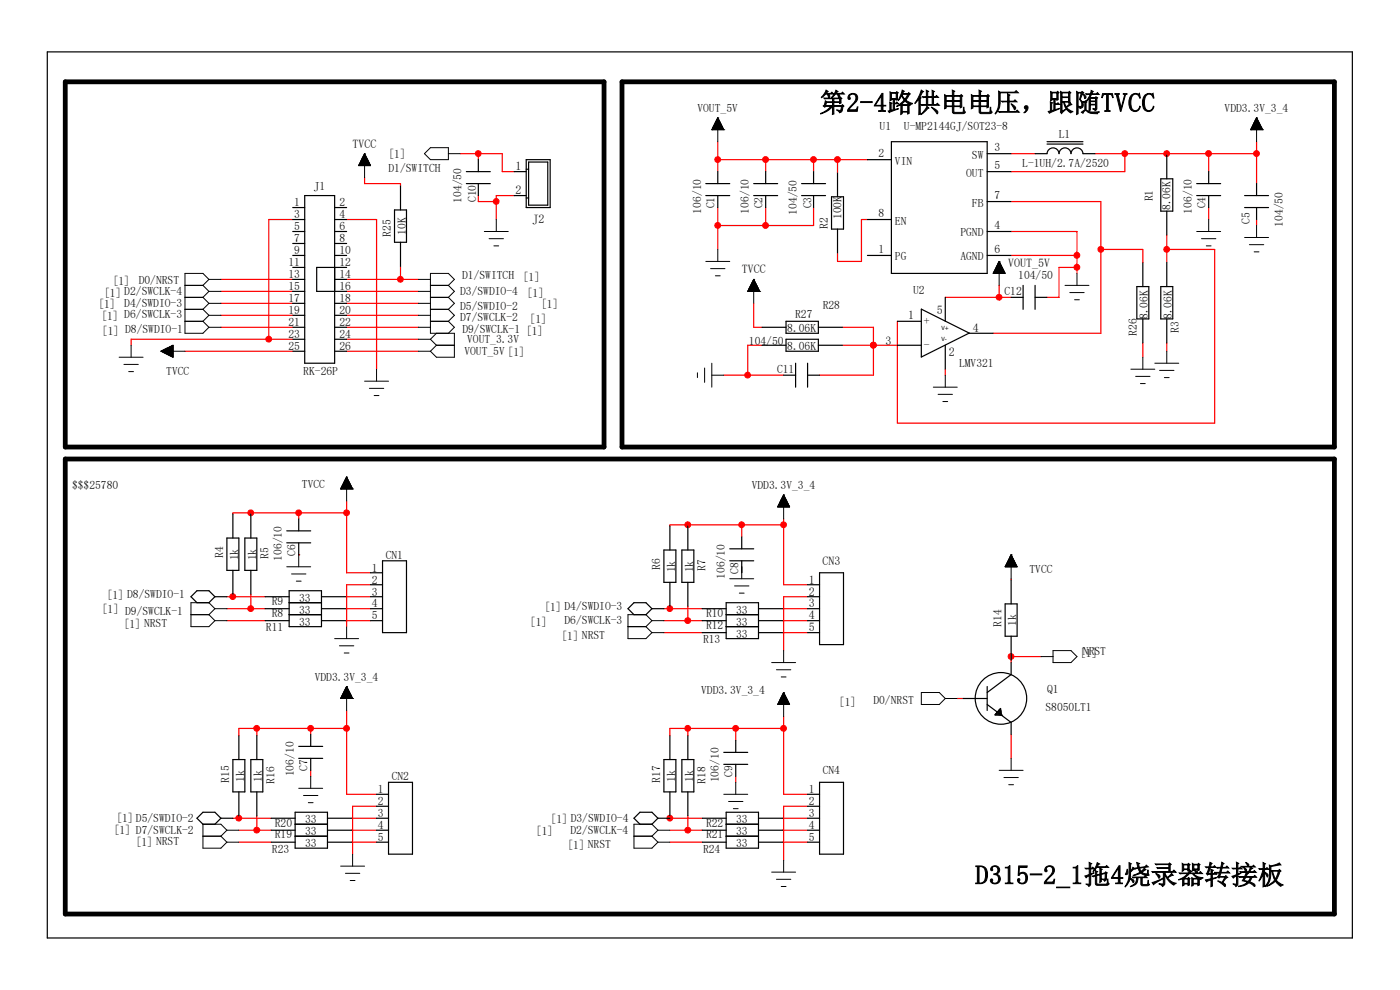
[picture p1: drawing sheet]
<svg xmlns="http://www.w3.org/2000/svg" width="297mm" height="210mm" viewBox="0 0 297 210" stroke-linecap="round" stroke-linejoin="round" font-family="sans-serif">
<g fill="none" stroke="#f00" stroke-width=".25">
<path d="M77.3 37.7v1.2h7.7v.6M97.7 32.6h8.9v3.8h2.5M101.5 32.6v1.3M152.3 33.9h31.7M152.3 30.1v6.3M162.4 33.9v2.5M172.6 33.9v2.5M177.7 33.9v2.8M214.5 32.6h5.1M232.3 32.6h34.3M238.6 32.6v3.8h-24.1M247.5 32.6v.3"/>
<path d="M256.4 32.6v3.8M266.6 30.1v8.8M46.9 59.3h15.2M62.1 46.6h-5.1v25.4M73.5 59.3h15.3M73.5 46.6h6.4v31.7M85 56.5v2.8M101.5 41.5v1.3h3.8M109.1 41.5h-3.8v5.1M152.3 44v8.9M162.4 44v3.8M172.6 44v3.8h-20.3"/>
<path d="M184 46.6h-1.2v8.9h-5.1v-1.8M214.5 42.8h19.1v27.9h-22.9M214.5 49.1h14v8.9M214.5 54.2h14M228.5 56.7h-3.8v6.4h-2.6M233.6 52.9h8.8v2.8M247.5 49.9v5.8M247.5 52.9h10.2v36.8h-67.3v-21.5M256.4 44v2.6M266.6 46.6v1.2M39.2 74.5h22.9M46.9 69.4h15.2"/>
<path d="M46.9 64.3h15.2M46.9 66.9h15.2M46.9 61.8h15.2M62.1 72h-34.3v1.2M73.5 72h15.3M73.5 69.4h15.3M73.5 64.3h15.3M73.5 74.5h15.3M73.5 66.9h15.3M73.5 61.8h15.3M153.5 79.6h12.7M159.9 64.3v5.1h1.8"/>
<path d="M161.7 73.2h-3.1v6.4M178.7 69.4h6.6v10.2h-11.4M178.7 73.2h11.7M185.3 73.2h.1M200.5 78.3v1.3M200.5 63.1h14M212 60.5v2.6M242.4 72.7v3.1M247.5 72.7v1.8M53.2 108.8v.3M63.4 117.7h.1M63.4 108.8v1.3"/>
<path d="M73.5 106.3v15.2h5.1M73.5 108.8h-24.1v.3M145.9 111.3v.3M157.4 111.3v2.6M166.2 110.1v13.9h5.1M166.2 111.3h-24.1v.3M48.1 126.6h8.2M48.1 129.1h8.2M48.1 131.7h8.2M49.4 126.1v.5M53.2 126.1v3M73.3 126.6h5.3"/>
<path d="M73.3 129.1h5.3M73.3 131.7h5.3M78.6 124h-5.1v8.9M140.8 129.1h8.2M140.8 134.2h8.2M140.8 131.7h8.2M142.1 128.6v.5M145.9 128.6v3.1M157.4 120.2v1.3M166 129.1h5.3M166 134.2h5.3M166 131.7h5.3"/>
<path d="M171.3 126.6h-5.1v11.4M214.5 122.8v.2M220.9 139.3h-6.4v1.2M54.5 154.5v1.5M65.9 154.5v1.3M73.5 150.7v17.8h6.4M73.5 154.5h-22.8v1.5M145.9 154.5v1.5M156.1 154.5v2.6M166.2 152v16.5h5.1M166.2 154.5h-24.1v1.5M203.1 148.2h1.2"/>
<path d="M214.5 155.8v5.1M49.4 173.6h8.1M50.7 178.6h6.8M50.7 176.1h6.8M50.7 173.1v.5M54.5 173.1v3M65.9 163.4v1.3M74.5 173.6h5.4M74.5 178.6h5.4M74.5 176.1h5.4M79.9 171h-5.1v10.2M142.1 173.6h.1"/>
<path d="M142.1 173.1v.5M142.1 173.6h6.9M142.1 178.6h6.9M142.1 176.1h6.9M145.9 173.1v3M156.1 164.7v1.2M166 173.6h5.3M166 178.6h5.3M166 176.1h5.3M171.3 171h-5.1v11.5"/>
</g>
<g fill="#f00" stroke="#f00" stroke-width=".21">
<circle cx="172.6" cy="33.8" r=".61"/>
<circle cx="162.4" cy="33.8" r=".61"/>
<circle cx="162.4" cy="47.8" r=".61"/>
<circle cx="238.6" cy="32.6" r=".61"/>
<circle cx="228.5" cy="54.2" r=".61"/>
<circle cx="152.3" cy="33.8" r=".61"/>
<circle cx="152.3" cy="47.8" r=".61"/>
<circle cx="247.5" cy="32.6" r=".61"/>
<circle cx="266.6" cy="32.6" r=".61"/>
<circle cx="256.4" cy="32.6" r=".61"/>
<circle cx="177.7" cy="33.8" r=".61"/>
<circle cx="57" cy="71.9" r=".61"/>
<circle cx="214.5" cy="139.3" r=".61"/>
<circle cx="145.9" cy="131.6" r=".61"/>
<circle cx="142.1" cy="129.1" r=".61"/>
<circle cx="145.9" cy="111.3" r=".61"/>
<circle cx="166.2" cy="111.3" r=".61"/>
<circle cx="53.2" cy="129.1" r=".61"/>
<circle cx="49.4" cy="126.6" r=".61"/>
<circle cx="53.2" cy="108.8" r=".61"/>
<circle cx="73.5" cy="108.8" r=".61"/>
<circle cx="54.5" cy="176.1" r=".61"/>
<circle cx="50.7" cy="173.5" r=".61"/>
<circle cx="54.5" cy="154.5" r=".61"/>
<circle cx="73.5" cy="154.5" r=".61"/>
<circle cx="145.9" cy="176.1" r=".61"/>
<circle cx="142.1" cy="173.5" r=".61"/>
<circle cx="145.9" cy="154.5" r=".61"/>
<circle cx="166.2" cy="154.5" r=".61"/>
<circle cx="63.4" cy="108.8" r=".61"/>
<circle cx="65.9" cy="154.5" r=".61"/>
<circle cx="157.3" cy="111.3" r=".61"/>
<circle cx="156.1" cy="154.5" r=".61"/>
<circle cx="84.9" cy="59.2" r=".61"/>
<circle cx="101.5" cy="32.6" r=".61"/>
<circle cx="105.3" cy="42.7" r=".61"/>
<circle cx="233.5" cy="52.9" r=".61"/>
<circle cx="247.5" cy="52.9" r=".61"/>
<circle cx="185.3" cy="73.2" r=".61"/>
<circle cx="158.6" cy="79.6" r=".61"/>
<circle cx="211.9" cy="63.1" r=".61"/>
<circle cx="228.5" cy="56.7" r=".61"/>
</g>
<g fill="none" stroke="#000" stroke-width=".25">
<path d="M10 11h276.9v188h-276.9zM85 39.5v5M98.9 36.4h5.1M98.9 38.9h5.1M101.5 33.9v2.5M101.5 38.9v2.6M109.1 36.4h2.5M111.6 33.9h5.1v10.1h-5.1zM111.6 35.9h.5M112.1 34.4h4.1v9.1h-4.1zM149.7 38.9h5.1M152.3 36.4v2.5"/>
<path d="M159.9 38.9h5.1M162.4 36.4v2.5M170.1 38.9h5M172.6 36.4v2.5M177.7 36.7v5M184 33.9h5.1M189.1 30.1h20.3v27.9h-20.3zM209.4 32.6h5.1M209.4 36.4h5.1M219.6 32.6h2.5M222.1 32.6a1.27 1.27 0 0 1 1.3-1.2 1.27 1.27 0 0 1 1.3 1.2M222.1 30.1h7.6"/>
<path d="M222.1 30.6h7.6M224.7 32.6a1.27 1.27 0 0 1 1.2-1.2 1.27 1.27 0 0 1 1.3 1.2M227.2 32.6a1.27 1.27 0 0 1 1.3-1.2 1.27 1.27 0 0 1 1.2 1.2h2.6M246.3 37.9h2.5v6.9h-2.5zM247.5 32.9v5M253.9 38.9h5.1M256.4 36.4v2.5M266.6 38.9v2.6M62.1 56.7h2.5M62.1 44h2.5M62.1 46.6h2.5M62.1 49.1h2.5"/>
<path d="M62.1 51.6h2.5M62.1 54.2h2.5M62.1 59.3h2.5M64.6 41.5h6.4v35.5h-6.4zM71 44h2.5M71 46.6h2.5M71 49.1h2.5M71 51.6h2.5M71 54.2h2.5M71 59.3h2.5M73.5 56.7h-6.3v5.1h6.3M83.7 44.5h2.5v6.9h-2.5z"/>
<path d="M85 51.4v5.1M109.1 41.5h2.5M111.6 42h.5M149.7 41.5h5.1M152.3 41.5v2.5M159.9 41.5h5.1M162.4 41.5v2.5M170.1 41.5h5M172.6 41.5v2.5M176.4 41.7h2.5v6.9h-2.5zM177.7 48.6v5.1M184 46.6h5.1"/>
<path d="M184 54.2h5.1M209.4 49.1h5.1M209.4 54.2h5.1M209.4 42.8h5.1M242.4 55.7v5.1M247.5 44.8v5.1M247.5 55.7v5.1M253.9 41.5h5.1M256.4 41.5v2.5M264 41.5h5.1M264 44h5.1M266.6 44v2.6"/>
<path d="M62.1 61.8h2.5M62.1 64.3h2.5M62.1 66.9h2.5M62.1 69.4h2.5M62.1 72h2.5M62.1 74.5h2.5M71 64.3h2.5M71 66.9h2.5M71 69.4h2.5M71 72h2.5M71 74.5h2.5M161.7 69.4h5.1"/>
<path d="M161.7 73.2h5.1M166.2 79.6h2.6M166.8 72h6.8v2.5h-6.8zM166.8 68.2h6.8v2.5h-6.8zM168.8 77v5.1M171.3 77v5.1M171.3 79.6h2.6M173.6 69.4h5.1M173.6 73.2h5.1M190.4 68.2h5.1M190.4 73.2h5.1M195.5 65.6l10.1 5.1-10.1 5z"/>
<path d="M200.5 63.1v5.1M200.5 73.2v5.1M205.6 70.7h5.1M214.5 63.1h2.5M217 60.5v5.1M219.6 60.5v5.1M219.6 63.1h2.5M241.2 60.8h2.5v6.8h-2.5zM242.4 67.6v5.1M246.3 60.8h2.5v6.8h-2.5zM247.5 67.6v5.1M48.1 114.1h2.6v6.9h-2.6z"/>
<path d="M49.4 109.1v5M51.9 114.1h2.6v6.9h-2.6zM53.2 109.1v5M60.8 112.6h5.1M60.8 115.1h5.1M63.4 110.1v2.5M63.4 115.1v2.6M81.2 119h5v15.2h-5zM140.8 116.7h2.6v6.8h-2.6zM142.1 111.6v5.1M144.7 116.7h2.5v6.8h-2.5zM145.9 111.6v5.1"/>
<path d="M154.8 119h5.1M154.8 116.4h5.1M157.4 113.9v2.5M157.4 119v2.5M40.5 126.6l1.3-1.3h2.5l1.3 1.3-1.3 1.2h-2.5zM45.6 126.6h2.5M49.4 121v5.1M53.2 121v5.1M56.3 126.6h5M56.3 129.1h5M56.3 131.7h5M61.3 125.3h6.9v7.6h-6.9z"/>
<path d="M61.3 130.4h6.9M61.3 127.8h6.9M68.2 126.6h5.1M68.2 129.1h5.1M68.2 131.7h5.1M78.6 121.5h2.6M78.6 124h2.6M78.6 126.6h2.6M78.6 129.1h2.6M78.6 131.7h2.6M133.2 129.1l1.3-1.3h2.5l1.3 1.3-1.3 1.3h-2.5zM138.3 129.1h2.5"/>
<path d="M142.1 123.5v5.1M145.9 123.5v5.1M149 129.1h5.1M149 131.7h5.1M149 134.2h5.1M154.1 132.9h6.8M154.1 127.8h6.8v7.7h-6.8zM154.1 130.4h6.8M160.9 129.1h5.1M160.9 131.7h5.1M160.9 134.2h5.1M171.3 124h2.6"/>
<path d="M171.3 126.6h2.6M171.3 129.1h2.6M171.3 131.7h2.6M171.3 134.2h2.6M173.9 121.5h5v15.2h-5zM213.2 128.1h2.6v6.9h-2.6zM214.5 123v5.1M214.5 135v5M50.7 156v5.1M54.5 156v5.1M63.4 158.3h5.1M65.9 155.8v2.5"/>
<path d="M142.1 156v5.1M145.9 156v5.1M153.5 159.6h5.1M156.1 157.1v2.5M204.3 148.2h5.1M209.4 145.6v5.1M209.4 149.4l5.1 3.8v2.6M211.2 151.5h1.2M211.2 151.4v.3M211.5 151.2h.9M211.5 151.1v.6M211.7 151h.7"/>
<path d="M211.7 150.9v.8M211.9 150.7h.4M212 150.5v1.2M212.2 150.5h.1M212.2 150.3v1.4M212.3 150.3l.2 1.4-1.4-.1zM212.5 151.7h.1M214.5 140.5v2.6l-5.1 3.8M41.8 173.6l1.3-1.3h2.5l1.3 1.3-1.3 1.2h-2.5zM46.9 173.6h2.5M49.4 161.1h2.5v6.9h-2.5zM50.7 168v5.1"/>
<path d="M53.2 161.1h2.6v6.9h-2.6zM54.5 168v5.1M57.5 173.6h5.1M57.5 176.1h5.1M57.5 178.6h5.1M62.6 177.4h6.9M62.6 172.3h6.9v7.6h-6.9zM62.6 174.8h6.9M63.4 160.9h5.1M65.9 160.9v2.5M69.5 173.6h5M69.5 176.1h5"/>
<path d="M69.5 178.6h5M79.9 168.5h2.5M79.9 171h2.5M79.9 173.6h2.5M79.9 176.1h2.5M79.9 178.6h2.5M82.4 165.9h5.1v15.3h-5.1zM134.5 173.6l1.3-1.3h2.5l1.3 1.3-1.3 1.2h-2.5zM139.6 173.6h2.5M140.8 161.1h2.6v6.9h-2.6zM142.1 168v5.1M144.7 161.1h2.5v6.9h-2.5z"/>
<path d="M145.9 168v5.1M149 173.6h5.1M149 176.1h5.1M149 178.6h5.1M153.5 162.1h5.1M154.1 172.3h6.8v7.6h-6.8zM154.1 177.4h6.8M154.1 174.8h6.8M156.1 162.1v2.6M160.9 173.6h5.1M160.9 176.1h5.1M160.9 178.6h5.1"/>
<path d="M171.3 168.5h2.6M171.3 171h2.6M171.3 173.6h2.6M171.3 176.1h2.6M171.3 178.6h2.6M173.9 165.9h5v15.3h-5z"/>
<circle cx="212.3" cy="148.1" r="5.5"/>
</g>
<path d="M13.8 17.4h114.3v77.4h-114.3zM132 17.4h151.1v77.4h-151.1zM13.8 97.4h269.3v96.5h-269.3z" fill="none" stroke="#000" stroke-width="1"/>
<g fill="none" stroke="#000" stroke-width=".21">
<path d="M76.1 35.1h2.5M76.1 35v.1M76.2 35h2.3M76.2 34.9h2.3M76.3 34.7h2.1M76.3 34.6v.5M76.4 34.6h1.9M76.5 34.5h1.8M76.5 34.2h1.6M76.5 34.2v.9M76.6 34.2h1.5M76.6 34.1h1.5"/>
<path d="M76.6 34v1.1M76.7 34h1.3M76.8 33.9h1.2M76.8 33.7v1.4M76.8 33.7h1.1M76.8 33.5v1.6M76.9 33.6h.9M77 33.4h.8M77 33.3v1.8M77 33.4h.7M77 33.2h.6M77 33.1v2"/>
<path d="M77.1 33.1h.5M77.1 32.9v2.2M77.2 32.9h.3M77.3 32.9h.2v2.2M77.3 32.7v2.4M77.3 32.7h.1M77.3 32.6h.1M77.3 32.6v5.1M77.3 32.6l1.3 2.5h-2.5zM77.6 33v2.1M77.6 33.2v1.9M77.8 33.4v1.7"/>
<path d="M77.9 33.6v1.5M78 33.8v1.3M78.1 34v1.1M78.1 34.2v.9M78.2 34.4h-1.7v.7M78.3 34.4v.7M78.4 34.6v.5M78.4 34.8h-2.1l-.1 .3M78.5 34.8v.3M78.6 35v.1M90 32.6l1.3-1.3h3.8v2.6h-3.8zM95.1 32.6h2.6"/>
<path d="M151 27.5h.1M151 27.5h2.5M151.1 27.3h2.4M151.2 27.1h2.1M151.2 27.1v.4M151.3 27.1h2M151.3 27h1.9M151.3 26.8v.7M151.4 26.8h1.8M151.4 26.8h1.8v.7M151.4 26.6v.9M151.5 26.6h1.6"/>
<path d="M151.5 26.5h1.5v1M151.5 26.5v1M151.6 26.5h1.4M151.6 26.3h1.4v1.2M151.6 26.2v1.3M151.7 26.2h1.2M151.7 26.1h1.1v1.4M151.7 26v1.5M151.8 26h1M151.8 26h.9M151.8 25.8v1.7M151.9 25.8h.8"/>
<path d="M151.9 25.7h.8v1.8M151.9 25.6v1.9M152 25.6h.6M152 25.5h.5v2M152 25.4v2.1M152.1 25.4h.4M152.1 25.3h.3v2.2M152.1 25.2v2.3M152.2 25.2h.2M152.2 25.1l.1 2.4M152.2 25v2.5M152.3 25h.1"/>
<path d="M152.3 25v5.1M152.3 25l-1.3 2.5M152.3 25l1.2 2.5M152.7 25.9v1.6M153.2 26.9v.6M153.3 27.1v.4M153.4 27.3h-2.2l-.1 .2M153.5 27.3v.2M153.5 27.5h.1M265.3 27.5h.1M265.3 27.5h2.5M265.4 27.5h2.4"/>
<path d="M265.4 27.3h2.4M265.4 27.3v.2M265.5 27.3h2.2M265.5 27.1h2.2M265.5 27.1v.4M265.6 27.1h2M265.6 27h1.9M265.6 26.8v.7M265.7 26.8h1.8M265.7 26.8h1.8v.7M265.7 26.6v.9M265.8 26.6h1.6"/>
<path d="M265.8 26.5h1.5v1M265.8 26.5v1M265.9 26.5h1.4M265.9 26.3h1.4v1.2M265.9 26.2v1.3M266 26.2h1.2M266 26.1h1.2v1.4M266 26v1.5M266.1 26h1M266.1 26h.9M266.1 25.8v1.7M266.2 25.8h.8"/>
<path d="M266.2 25.7h.8v1.8M266.2 25.6v1.9M266.3 25.6h.6M266.3 25.5h.5v2M266.3 25.4v2.1M266.4 25.4h.4M266.4 25.3h.3v2.2M266.4 25.2v2.3M266.5 25.2h.2M266.5 25.1h.2v2.4M266.5 25v2.5M266.6 25h.1"/>
<path d="M266.6 25v5.1M266.6 25l-1.3 2.5M266.6 25l1.2 2.5M267 25.9v1.6M267.5 26.9v.6M267.7 27.1v.4M267.8 27.3v.2M267.8 27.5h.1M44.3 59.3l-1.2-1.3h-3.9v12.7h3.9l1.2-1.3M44.3 59.3h2.6M44.3 59.3l-1.2 1.2M88.8 59.3h2.5"/>
<path d="M102.7 49.1h5.1M103.8 50.6h3M104.8 52.2h1M105.3 46.6v2.5M149.7 55.5h5.1M150.7 57h3.1M151.8 58.5h1M152.3 52.9v2.6M159.6 60h.7v1.8M159.6 59.9v1.9M159.6 59.9h.6M159.6 59.8h.5v2"/>
<path d="M159.6 59.6v2.2M159.7 59.6h.4M159.8 59.6h.3v2.2M159.8 59.5v2.3M159.8 59.5h.2M159.9 59.4v2.4M159.9 59.3v2.5M159.9 59.3h.1M159.9 59.3v5M159.9 59.3l-1.3 2.5M159.9 59.3l1.3 2.5M210.7 58h2.5"/>
<path d="M210.7 57.8v.2M210.8 57.8h2.3M210.9 57.7h2.2M210.9 57.6v.4M210.9 57.6h2.1M210.9 57.5h2.1M210.9 57.4v.6M211 57.4h1.9M211.1 57.3h1.8M211.1 57.2v.8M211.1 57.2h1.8M211.2 57.1h1.6"/>
<path d="M211.2 57v1M211.2 57h1.5M211.2 56.9h1.5M211.2 56.8v1.2M211.3 56.8h1.3M211.4 56.7h1.2M211.4 56.6v1.4M211.4 56.6h1.1M211.5 56.5h1M211.5 56.3v1.7M211.5 56.4h.9M211.6 56.3h.8"/>
<path d="M211.6 56.2v1.8M211.6 56.2h.7M211.7 56.1h.6M211.7 56v2M211.7 56h.5M211.8 55.9h.4M211.8 55.8v2.2M211.8 55.8h.3M211.9 55.7h.2v2.3M211.9 55.5v2.5M211.9 55.6h.1M212 55.5h.1"/>
<path d="M212 55.5l1.2 2.5h-2.5M212 55.5v5M212 55.5l-1.3 2.5M212.2 55.8v2.2M212.3 56v2M212.4 56.3v1.7M212.5 56.5v1.5M212.6 56.7v1.3M212.7 56.9v1.1M212.8 57.1v.9M212.9 57.3v.7M213 57.5v.5"/>
<path d="M213.1 57.7v.3M213.2 57.9v.1M228.5 58v2.5M253.9 49.1h5.1M254.9 50.6h3M255.9 52.2h1M256.4 46.6v2.5M264 50.4h5.1M265 51.9h3.1M266.1 53.4h1M266.6 47.8v2.6M25.3 75.8h5.1"/>
<path d="M26.3 77.3h3M27.3 78.8h1M27.8 73.2v2.6M34.2 74.5h.1M34.2 74.5h5M34.2 74.5l2.5-1.3v2.6zM34.3 74.4h2.4M34.4 74.4v.2h2.3M34.5 74.3v.4M34.5 74.3h2.2M34.6 74.3v.4h2.1M34.7 74.3v.5"/>
<path d="M34.9 74.1v.7M35.1 74v1M35.3 74v1.1M35.5 73.8v1.4M35.7 73.7v1.6M35.9 73.6v1.8M36.1 73.5v2M36.3 73.4v2.2M36.5 73.3v2.4M36.7 73.3v2.4M36.7 73.4h-.3v2.2h.3M36.7 73.5h-.5v2h.5"/>
<path d="M36.7 73.6h-.7v1.8h.7M36.7 73.7h-.9v1.6h.9M36.7 73.8h-1.1v1.4h1.1M36.7 73.9h-1.3v1.2h1.3M36.7 74h-1.5v1h1.5M36.7 74.1h-1.7v.8h1.7M36.7 74.2h-1.9v.6h1.9M39.2 68.2h3.9M39.2 65.6h3.9M39.2 63.1h3.9M39.2 60.5h3.9M43.1 68.2l1.2 1.2"/>
<path d="M43.1 65.6l1.2 1.3M43.1 63.1l1.2 1.2M43.1 60.5l1.2 1.3M44.3 69.4h2.6M44.3 66.9h2.6M44.3 66.9l-1.2 1.3M44.3 64.3h2.6M44.3 64.3l-1.2 1.3M44.3 61.8h2.6M44.3 61.8l-1.2 1.3M79.9 78.3v2.6M88.8 74.5h2.5"/>
<path d="M88.8 72h2.5M88.8 69.4h2.5M88.8 66.9h2.5M88.8 64.3h2.5M88.8 61.8h2.5M91.3 72l1.3 1.2M91.3 68.2h3.8M91.3 65.6h3.8M91.3 63.1h3.8M91.3 60.5h3.8M92.6 73.2h3.8M92.6 73.2l-1.3 1.3"/>
<path d="M92.6 70.7l-1.3 1.3M95.1 60.5l1.3-1.2-1.3-1.3h-3.8v12.7h5.1v5.1h-3.8l-1.3-1.3M95.1 68.2l1.3 1.2-1.3 1.3M95.1 65.6l1.3 1.3-1.3 1.3M95.1 63.1l1.3 1.2-1.3 1.3M95.1 60.5l1.3 1.3-1.3 1.3M148 79.1v1M149.5 78.1v3M151 79.6h2.5M151 77v5.1M158.6 61.8h.1M158.6 61.8h2.6"/>
<path d="M158.7 61.7h2.4M158.7 61.8v-.2h2.4v.2M158.8 61.5h2.2M158.8 61.8v-.4h2.2v.4M158.9 61.3h2M158.9 61.8v-.6h2v.6M159 61.1h1.8M159 61h1.8v.8M159 60.9v.9M159.1 60.9h1.6M159.1 60.8h1.6v1M159.1 60.7v1.1"/>
<path d="M159.2 60.7h1.4M159.3 60.6h1.3v1.2M159.3 60.5v1.3M159.3 60.5h1.2M159.3 60.4h1.1v1.4M159.3 60.3v1.5M159.4 60.3h1M159.4 60.2h1v1.6M159.4 60.1v1.7M159.5 60.1h.8M161.2 61.8h.1M200.5 79.6v2.5"/>
<path d="M225.9 60.5h5.1M226.9 62.1h3.1M228 63.6h1M239.9 78.3h5.1M240.9 79.8h3.1M242.4 75.8v2.5M245 77h5.1M246 78.6h3M247.5 74.5v2.5M77.3 80.9h5.1M78.4 82.4h3M79.4 83.9h1"/>
<path d="M198 82.1h5.1M199 83.7h3.1M200 85.2h1M241.9 81.4h1.1M247 80.1h1M63.4 117.7v2.5M72.3 103.7h.1M72.3 103.7h2.5M72.3 103.5h2.4v.2M72.3 103.5v.2M72.4 103.5h2.3M72.5 103.4h2.1"/>
<path d="M72.6 103.2h1.9M72.6 103v.7M72.6 103h1.9M72.7 103h1.7M72.8 102.7h1.5M72.8 102.7v1M72.9 102.5h1.3M72.9 102.4v1.3M72.9 102.4h1.2M73 102.4h1.1M73 102.2v1.5M73 102.2h1"/>
<path d="M73.1 102.2h.9M73.1 102v1.7M73.1 102h.9M73.2 101.9h.7M73.2 101.8v1.9M73.2 101.9h.6M73.3 101.7h.5M73.4 101.5h.3M73.4 101.4v2.3M73.4 101.4h.2M73.5 101.2v5.1M73.5 101.3h.1"/>
<path d="M73.5 101.2h.1M73.5 101.2l-1.2 2.5M73.5 101.2l1.3 2.5M73.6 101.3v2.4M73.7 101.5v2.2M73.7 101.6h-.4v2.1M73.8 101.7v2M73.9 101.9v1.8M74 102.1v1.6M74.1 102.3v1.4M74.2 102.5v1.2M74.3 102.7v1"/>
<path d="M74.3 102.9h-1.6v.8M74.4 102.9v.8M74.5 103.1v.6M74.5 103.3h-2v.4M74.6 103.3v.4M74.8 103.7h.1M165 107.5h2.5M165 107.4l2.5 .1M165 107.4v.1M165.1 107.3h2.3M165.1 107.2h2.3v.3M165.1 107.2v.3"/>
<path d="M165.2 107.1h2.1M165.2 107h2.1v.5M165.2 107v.5M165.3 106.9h1.9M165.4 106.8h1.8v.7M165.4 106.8v.7M165.4 106.7h1.7M165.4 106.6h1.6v.9M165.4 106.6v.9M165.5 106.5h1.5M165.5 106.4h1.5v1.1M165.5 106.3v1.2"/>
<path d="M165.6 106.3h1.3M165.7 106.2h1.2v1.3M165.7 106.1v1.4M165.7 106.1h1.1M165.7 106h1.1v1.5M165.7 105.9v1.6M165.8 105.9h.9M165.9 105.8h.8v1.7M165.9 105.7v1.8M165.9 105.7h.7M165.9 105.6h.6v1.9M165.9 105.5v2"/>
<path d="M166 105.5h.5M166 105.4h.5v2.1M166 105.3v2.2M166.1 105.3h.3M166.2 105.2h.2v2.3M166.2 105.1v2.4M166.2 105.1h.1M166.2 105h.1M166.2 105v5.1M166.2 105l-1.2 2.5M166.2 105l1.3 2.5M213.4 119.8h2.2"/>
<path d="M213.5 119.6h2M213.7 119.4h1.7M213.7 119.2h1.6M213.8 119.1h1.4v1.1M213.8 119v1.2M213.9 119h1.3M213.9 118.9h1.2v1.3M213.9 118.8v1.4M214 118.8h1.1M214 118.7h1v1.5M214 118.6v1.6M214 118.6h1"/>
<path d="M214.1 118.5h.8v1.7M214.1 118.4v1.8M214.2 118.4h.7M214.2 118.3h.6v1.9M214.2 118.2v2M214.2 118.2h.6M214.3 118.1h.4v2.1M214.3 118v2.2M214.4 118h.3M214.4 117.9h.2v2.3M214.4 117.8v2.4M214.5 117.8h.1"/>
<path d="M214.5 117.7h.1M214.5 117.7v5.1M214.5 117.7l-1.3 2.5M214.5 117.7l1.3 2.5M40.5 130.4h3.8M44.3 130.4l1.3 1.3M45.6 129.1l-1.3-1.3h-3.8v5.1h3.8l1.3-1.2M45.6 131.7h2.5M45.6 129.1h2.5M45.6 129.1l-1.3 1.3M60.8 120.2h5.1M61.8 121.8h3.1"/>
<path d="M62.9 123.3h1M71 135.5h5.1M72 137h3.1M73 138.5h1M73.5 132.9v2.6M133.2 132.9h3.8M137 132.9l1.3 1.3M138.3 134.2h2.5M138.3 131.7l-1.3-1.3h-3.8v5.1h3.8l1.3-1.3M138.3 131.7h2.5M138.3 131.7l-1.3 1.2M154.8 122.8h5.1"/>
<path d="M155.8 124.3h3.1M156.8 125.8h1.1M157.4 120.2v2.6M166.2 138v2.5M213.2 120.2h2.6M213.3 120.1l2.4 .1M213.3 120.1v.1M213.4 120h2.3M213.4 120.2v-.3h2.2v.3M213.5 120.2v-.5h2v.5M213.6 120.2v-.7h1.8v.7M213.7 120.2v-.9h1.6v.9"/>
<path d="M220.9 139.3h2.5M223.4 138h3.8l1.3 1.3-1.3 1.2h-3.8zM72.3 148.2h.1M72.3 148.2h2.5M72.3 148.1h2.5M72.3 147.9v.3M72.3 148h2.4v.2M72.4 147.9h2.3M72.5 147.7v.5M72.5 147.7h2.1v.5M72.5 147.7h2M72.6 147.5v.7"/>
<path d="M72.6 147.6h1.9v.6M72.6 147.4h1.9M72.7 147.3v.9M72.7 147.4h1.7v.8M72.7 147.2h1.6M72.8 147.1v1.1M72.8 147.2h1.5v1M72.8 147.1h1.5M72.9 146.9v1.3M72.9 146.9h1.3v1.3M72.9 146.9h1.2M73 146.6v1.6"/>
<path d="M73 146.7h1.1v1.5M73 146.6h1M73.1 146.6h.9v1.6M73.2 146.2v2M73.2 146.3h.7v1.9M73.2 146.2h.6M73.3 146.1h.5v2.1M73.4 145.8v2.4M73.4 145.9h.3v2.3M73.4 145.8h.2M73.5 145.6v5.1M73.5 145.7l.1 2.5"/>
<path d="M73.5 145.6h.1M73.5 145.6l-1.2 2.6M73.5 145.6l1.3 2.6M73.7 146h-.4v2.2M74 146.4h-.9v1.8M74.8 148.2h.1M163.7 140.5h5.1M164.7 142.1h3.1M165 149.4h2.5M165 149.3v.1M165.1 149.3h2.3M165.1 149.1v.3"/>
<path d="M165.1 149.2h2.3M165.2 149.1h2.1M165.2 148.9v.5M165.2 149h2.1M165.3 148.9h1.9M165.4 148.7v.7M165.4 148.8h1.8M165.4 148.7h1.7M165.4 148.5v.9M165.4 148.6h1.6M165.5 148.5h1.5M165.5 148.3v1.1"/>
<path d="M165.5 148.4h1.5M165.6 148.3h1.3M165.7 148v1.4M165.7 148.2h1.2M165.7 148.1h1.1M165.7 143.6h1.1M165.7 147.8v1.6M165.7 148h1.1M165.8 147.9h.9M165.9 147.6v1.8M165.9 147.7h.8M165.9 147.7h.7"/>
<path d="M165.9 147.4v2M165.9 147.6h.6M166 147.4h.5M166 147.2v2.2M166.1 147.2h.3M166.2 147v2.4M166.2 147.2h.2M166.2 147.1h.1M166.2 146.9h.1M166.2 146.9v5.1M166.2 146.9l-1.2 2.5M166.2 146.9l1.3 2.5"/>
<path d="M166.4 147.1v2.3M166.5 147.3v2.1M166.5 147.5v1.9M166.7 147.7v1.7M166.8 147.9v1.5M166.9 148.1v1.3M167 148.3v1.1M167 148.5v.9M167.2 148.7v.7M167.3 148.9v.5M167.4 149.1v.3M167.5 149.4h.1"/>
<path d="M195.5 146.9h3.8l1.2 1.3-1.2 1.2h-3.8zM200.5 148.2h2.6M43.1 177.4h3.8M46.9 177.4l1.2 1.2M48.1 178.6h2.6M48.1 176.1l-1.2-1.3h-3.8v5.1h3.8l1.2-1.3M48.1 176.1h2.6M48.1 176.1l-1.2 1.3M63.4 167.2h5.1M64.4 168.7h3M65.4 170.3h1M65.9 164.7v2.5"/>
<path d="M134.5 177.4h3.8M138.3 177.4l1.3 1.2M139.6 178.6h2.5M139.6 176.1l-1.3-1.3h-3.8v5.1h3.8l1.3-1.3M139.6 176.1h2.5M139.6 176.1l-1.3 1.3M153.5 168.5h5.1M154.6 170h3M155.6 171.5h1M156.1 165.9v2.6M212 163.4h5M213 164.9h3"/>
<path d="M214 166.5h1M214.5 160.9v2.5M72.3 183.7h5M73.3 185.3h3M74.3 186.8h1M74.8 181.2v2.5M163.7 185h5.1M164.7 186.5h3.1M165.7 188h1.1M166.2 182.5v2.5"/>
</g>
<g font-size="5.6">
<text x="173.9" y="23.7">第2-4路供电电压，跟随TVCC</text>
<text x="206.9" y="187.5">D315-2_1拖4烧录器转接板</text>
</g>
<g font-size="2.5">
<text x="148" y="23.7">VOUT_5V</text>
<text x="259.8" y="23.7">VDD3.3V_3_4</text>
<text x="186.6" y="27.5">U1</text>
<text x="191.8" y="27.6">U-MP2144GJ/SOT23-8</text>
<text x="224.6" y="29.4">L1</text>
<text x="74.8" y="31.3">TVCC</text>
<text x="82.4" y="33.4">[1]</text>
<text x="186.3" y="33.4">2</text>
<text x="189.9" y="34.9">VIN</text>
<text x="206.2" y="33.7">SW</text>
<text x="210.9" y="32.1">3</text>
<text x="210.9" y="35.9">5</text>
<text x="216.9" y="35.4">L-1UH/2.7A/2520</text>
<text x="66.5" y="40.3">J1</text>
<text x="82.4" y="36.4">D1/SWITCH</text>
<text x="109.3" y="36.2">1</text>
<text x="109.3" y="41.2">2</text>
<text x="205" y="37.5">OUT</text>
<text x="62.4" y="43.8">1</text>
<text x="62.4" y="46.3">3</text>
<text x="72" y="43.8">2</text>
<text x="72" y="46.3">4</text>
<text x="97.9" y="43" transform="rotate(-90 97.9 43)">104/50</text>
<text x="101" y="42.9" transform="rotate(-90 101 42.9)">C10</text>
<text x="112.9" y="47.3">J2</text>
<text x="148.7" y="45.3" transform="rotate(-90 148.7 45.3)">106/10</text>
<text x="151.6" y="44.2" transform="rotate(-90 151.6 44.2)">C1</text>
<text x="158.9" y="45.3" transform="rotate(-90 158.9 45.3)">106/10</text>
<text x="161.8" y="44.2" transform="rotate(-90 161.8 44.2)">C2</text>
<text x="169" y="45.6" transform="rotate(-90 169 45.6)">104/50</text>
<text x="172.2" y="44.2" transform="rotate(-90 172.2 44.2)">C3</text>
<text x="178.5" y="46.5" transform="rotate(-90 178.5 46.5)">100K</text>
<text x="186.3" y="46.1">8</text>
<text x="189.9" y="47.6">EN</text>
<text x="206.2" y="43.8">FB</text>
<text x="210.9" y="42.2">7</text>
<text x="244.6" y="42.7" transform="rotate(-90 244.6 42.7)">R1</text>
<text x="248.3" y="44.6" transform="rotate(-90 248.3 44.6)">8.06K</text>
<text x="252.9" y="45.3" transform="rotate(-90 252.9 45.3)">106/10</text>
<text x="255.7" y="44.2" transform="rotate(-90 255.7 44.2)">C4</text>
<text x="265.1" y="47.5" transform="rotate(-90 265.1 47.5)">C5</text>
<text x="62.4" y="48.9">5</text>
<text x="62.4" y="51.4">7</text>
<text x="62.4" y="53.9">9</text>
<text x="72" y="48.9">6</text>
<text x="72" y="51.4">8</text>
<text x="72" y="53.9">10</text>
<text x="82.9" y="50.2" transform="rotate(-90 82.9 50.2)">R25</text>
<text x="86.1" y="49.7" transform="rotate(-90 86.1 49.7)">10K</text>
<text x="175.6" y="48.6" transform="rotate(-90 175.6 48.6)">R2</text>
<text x="186.3" y="53.7">1</text>
<text x="203.7" y="50.2">PGND</text>
<text x="210.9" y="48.6">4</text>
<text x="210.9" y="53.7">6</text>
<text x="272.2" y="48.1" transform="rotate(-90 272.2 48.1)">104/50</text>
<text x="61.2" y="56.5">11</text>
<text x="61.2" y="59">13</text>
<text x="72" y="56.5">12</text>
<text x="72" y="59">14</text>
<text x="98" y="59.3">D1/SWITCH</text>
<text x="110.9" y="59.6">[1]</text>
<text x="157.4" y="58">TVCC</text>
<text x="189.9" y="55.2">PG</text>
<text x="203.7" y="55.2">AGND</text>
<text x="213.9" y="56.7">VOUT_5V</text>
<text x="216" y="59.3">104/50</text>
<text x="20.9" y="65.4">[1]</text>
<text x="22.1" y="63">[1] D2/SWCLK-4</text>
<text x="23.9" y="60.5">[1]</text>
<text x="26.4" y="65.1">D4/SWDIO-3</text>
<text x="29.4" y="60.2">D0/NRST</text>
<text x="61.2" y="61.6">15</text>
<text x="61.2" y="64.1">17</text>
<text x="72" y="61.6">16</text>
<text x="72" y="64.1">18</text>
<text x="97.6" y="65.7">D5/SWDIO-2</text>
<text x="97.6" y="62.7">D3/SWDIO-4</text>
<text x="111.8" y="63">[1]</text>
<text x="114.8" y="65.4">[1]</text>
<text x="174.5" y="65.6">R28</text>
<text x="193.7" y="62.3">U2</text>
<text x="213.1" y="62.7">C12</text>
<text x="21.5" y="67.8">[1] D6/SWCLK-3</text>
<text x="21.6" y="71">[1] D8/SWDIO-1</text>
<text x="61.2" y="66.6">19</text>
<text x="61.2" y="69.2">21</text>
<text x="61.2" y="71.7">23</text>
<text x="72" y="66.6">20</text>
<text x="72" y="69.2">22</text>
<text x="72" y="71.7">24</text>
<text x="97.6" y="68.2">D7/SWCLK-2</text>
<text x="98.1" y="70.7">D9/SWCLK-1 [1]</text>
<text x="112.4" y="68.5">[1]</text>
<text x="167" y="70.5">8.06K</text>
<text x="168.7" y="67.4">R27</text>
<text x="192.7" y="67.6">1</text>
<text x="196" y="68.9">+</text>
<text x="198.7" y="66.6">5</text>
<text x="206.4" y="70.4">4</text>
<text x="241.2" y="71.3" transform="rotate(-90 241.2 71.3)">R26</text>
<text x="243.5" y="67.7" transform="rotate(-90 243.5 67.7)">8.06K</text>
<text x="248.6" y="67.7" transform="rotate(-90 248.6 67.7)">8.06K</text>
<text x="250.1" y="70.7" transform="rotate(-90 250.1 70.7)">R3</text>
<text x="61.2" y="74.3">25</text>
<text x="72" y="74.3">26</text>
<text x="98.5" y="75.3">VOUT_5V [1]</text>
<text x="99.1" y="72.9">VOUT_3.3V</text>
<text x="158.9" y="73.2">104/50</text>
<text x="167" y="74.3">8.06K</text>
<text x="187.8" y="73.2">3</text>
<text x="196" y="74">-</text>
<text x="201.3" y="75.4">2</text>
<text x="203.4" y="77.9">LMV321</text>
<text x="35.3" y="79.5">TVCC</text>
<text x="64.3" y="79.6">RK-26P</text>
<text x="164.8" y="79.2">C11</text>
<text x="15.3" y="103.7">$$$25780</text>
<text x="64" y="103.5">TVCC</text>
<text x="159.5" y="103.7">VDD3.3V_3_4</text>
<text x="47.4" y="118.4" transform="rotate(-90 47.4 118.4)">R4</text>
<text x="50.5" y="118.9" transform="rotate(-90 50.5 118.9)">1k</text>
<text x="54.3" y="118.9" transform="rotate(-90 54.3 118.9)">1k</text>
<text x="57" y="118.6" transform="rotate(-90 57 118.6)">R5</text>
<text x="59.8" y="119" transform="rotate(-90 59.8 119)">106/10</text>
<text x="62.7" y="117.9" transform="rotate(-90 62.7 117.9)">C6</text>
<text x="81.8" y="118.5">CN1</text>
<text x="174.5" y="119.9">CN3</text>
<text x="78.9" y="121.2">1</text>
<text x="78.9" y="123.8">2</text>
<text x="140.1" y="120.9" transform="rotate(-90 140.1 120.9)">R6</text>
<text x="143.2" y="121.4" transform="rotate(-90 143.2 121.4)">1k</text>
<text x="147" y="121.4" transform="rotate(-90 147 121.4)">1k</text>
<text x="149.7" y="121.2" transform="rotate(-90 149.7 121.2)">R7</text>
<text x="153.8" y="122.8" transform="rotate(-90 153.8 122.8)">106/10</text>
<text x="156.7" y="121.7" transform="rotate(-90 156.7 121.7)">C8</text>
<text x="171.6" y="123.8">1</text>
<text x="218.4" y="121.5">TVCC</text>
<text x="21.6" y="130">[1] D9/SWCLK-1</text>
<text x="22.6" y="127.1">[1] D8/SWDIO-1</text>
<text x="57.7" y="130.8">R8</text>
<text x="57.7" y="128.4">R9</text>
<text x="63.5" y="130.2">33</text>
<text x="63.5" y="127.7">33</text>
<text x="78.9" y="126.3">3</text>
<text x="78.9" y="128.9">4</text>
<text x="78.9" y="131.4">5</text>
<text x="115.5" y="129.7">[1] D4/SWDIO-3</text>
<text x="149.8" y="130.9">R10</text>
<text x="156.2" y="130.2">33</text>
<text x="171.6" y="126.3">2</text>
<text x="171.6" y="128.9">3</text>
<text x="171.6" y="131.4">4</text>
<text x="26.2" y="133.2">[1] NRST</text>
<text x="56.4" y="133.9">R11</text>
<text x="63.5" y="132.8">33</text>
<text x="112.4" y="132.8">[1]</text>
<text x="119.1" y="135.8">[1] NRST</text>
<text x="119.8" y="132.5">D6/SWCLK-3</text>
<text x="149.1" y="136.4">R13</text>
<text x="149.8" y="133.3">R12</text>
<text x="156.2" y="135.3">33</text>
<text x="156.2" y="132.8">33</text>
<text x="171.6" y="133.9">5</text>
<text x="212.5" y="133" transform="rotate(-90 212.5 133)">R14</text>
<text x="215.6" y="132.8" transform="rotate(-90 215.6 132.8)">1k</text>
<text x="229.1" y="139.3">[1]</text>
<text x="229.7" y="139">NRST</text>
<text x="66.8" y="144.4">VDD3.3V_3_4</text>
<text x="148.8" y="147.2">VDD3.3V_3_4</text>
<text x="178" y="149.7">[1]</text>
<text x="185.3" y="149.4">D0/NRST</text>
<text x="222.1" y="146.9">Q1</text>
<text x="221.8" y="150.8">S8050LT1</text>
<text x="48.6" y="166" transform="rotate(-90 48.6 166)">R15</text>
<text x="51.8" y="165.9" transform="rotate(-90 51.8 165.9)">1k</text>
<text x="55.6" y="165.9" transform="rotate(-90 55.6 165.9)">1k</text>
<text x="58.3" y="166.2" transform="rotate(-90 58.3 166.2)">R16</text>
<text x="62.4" y="164.7" transform="rotate(-90 62.4 164.7)">106/10</text>
<text x="65.2" y="163.6" transform="rotate(-90 65.2 163.6)">C7</text>
<text x="83.1" y="165.5">CN2</text>
<text x="140.1" y="166" transform="rotate(-90 140.1 166)">R17</text>
<text x="143.2" y="165.9" transform="rotate(-90 143.2 165.9)">1k</text>
<text x="147" y="165.9" transform="rotate(-90 147 165.9)">1k</text>
<text x="149.7" y="166.2" transform="rotate(-90 149.7 166.2)">R18</text>
<text x="152.5" y="165.9" transform="rotate(-90 152.5 165.9)">106/10</text>
<text x="155.4" y="164.8" transform="rotate(-90 155.4 164.8)">C9</text>
<text x="174.5" y="164.3">CN4</text>
<text x="80.2" y="168.2">1</text>
<text x="80.2" y="170.8">2</text>
<text x="80.2" y="173.3">3</text>
<text x="171.6" y="168.2">1</text>
<text x="171.6" y="170.8">2</text>
<text x="171.6" y="173.3">3</text>
<text x="24.1" y="177">[1] D7/SWCLK-2</text>
<text x="24.7" y="174.4">[1] D5/SWDIO-2</text>
<text x="28.8" y="179.5">[1] NRST</text>
<text x="58.3" y="177.8">R19</text>
<text x="58.3" y="175.3">R20</text>
<text x="64.7" y="179.7">33</text>
<text x="64.7" y="177.2">33</text>
<text x="64.7" y="174.7">33</text>
<text x="80.2" y="175.9">4</text>
<text x="80.2" y="178.4">5</text>
<text x="113.7" y="177.1">[1]</text>
<text x="116.8" y="174.7">[1] D3/SWDIO-4</text>
<text x="121" y="176.8">D2/SWCLK-4</text>
<text x="149.8" y="177.8">R21</text>
<text x="149.8" y="175.3">R22</text>
<text x="156.2" y="179.7">33</text>
<text x="156.2" y="177.2">33</text>
<text x="156.2" y="174.7">33</text>
<text x="171.6" y="175.9">4</text>
<text x="171.6" y="178.4">5</text>
<text x="57.7" y="180.8">R23</text>
<text x="120.4" y="180.2">[1] NRST</text>
<text x="149.1" y="180.8">R24</text>
</g>
<g font-size="1.2">
<text x="199.8" y="69.9">V+</text>
<text x="199.8" y="72.2">V-</text>
</g>
</svg>
